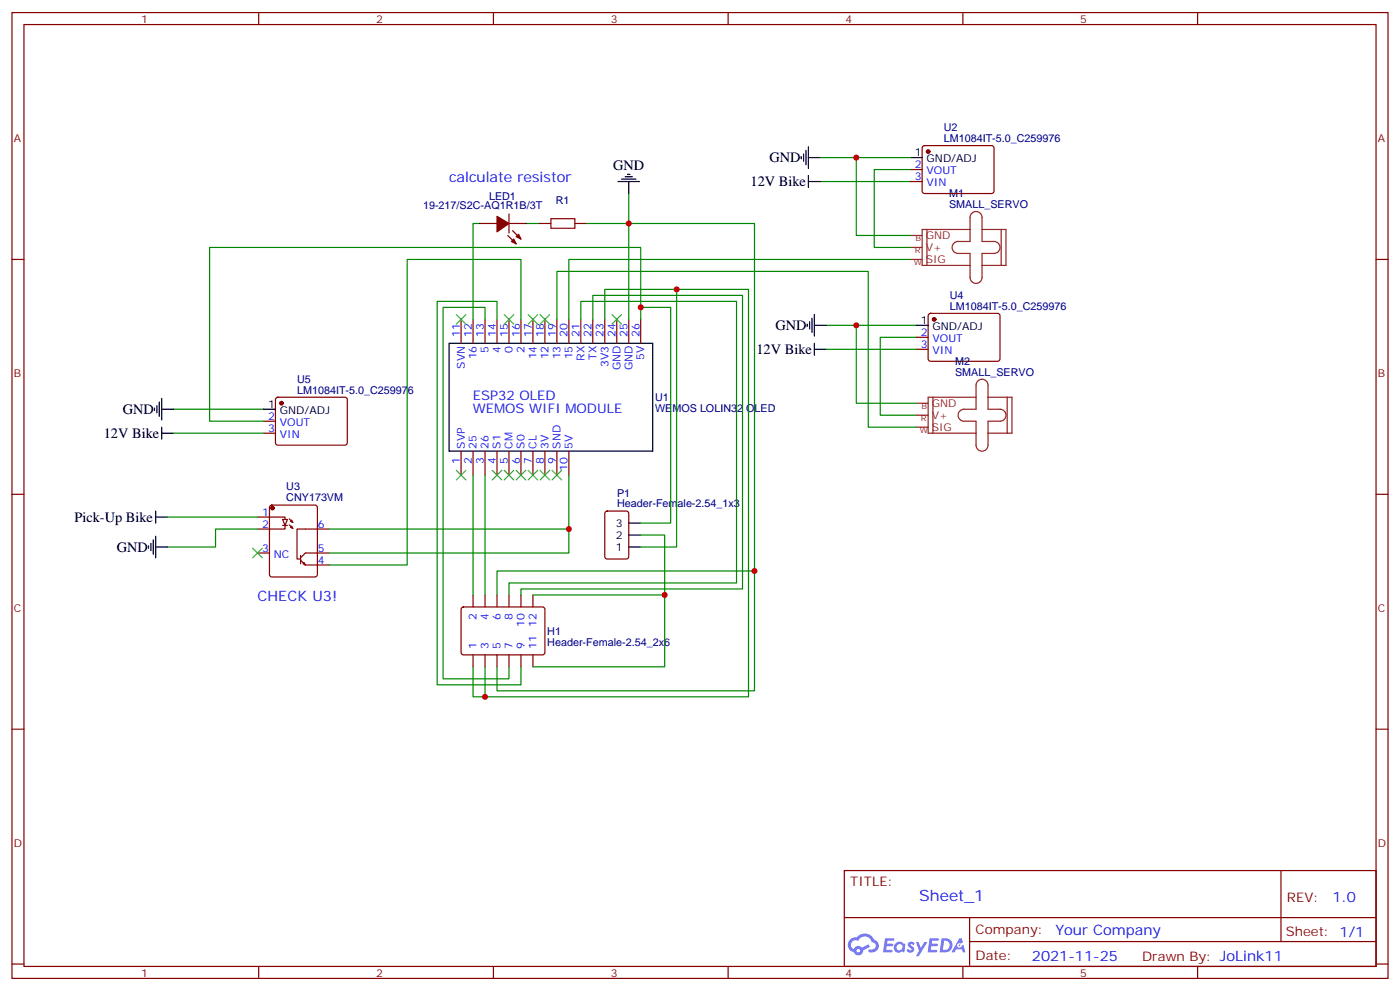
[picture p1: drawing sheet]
<svg xmlns="http://www.w3.org/2000/svg" width="412mm" height="292mm" viewBox="0 0 412 292" stroke-linecap="round" stroke-linejoin="round" font-family="sans-serif">
<g fill="none" stroke="#870000" stroke-width=".35">
<path d="M3.5 3.7h405.4v284.3h-405.4zM7.1 7.2h398.2v277.3h-398.2zM76.2 3.7v3.5M145.3 3.7v3.5M214.5 3.7v3.5M283.6 3.7v3.5M352.8 3.7v3.5M3.5 76.4h3.6M405.3 76.4h3.6M3.5 145.5h3.6M405.3 145.5h3.6M3.5 214.7h3.6"/>
<path d="M405.3 214.7h3.6M248.7 256.3h156.6v28.2h-156.6zM377.3 256.3v20.9M248.7 270.1h156.5M285.6 277.2h119.6M285.6 270.1v14.2M3.5 283.8h3.6M76.2 284.5v3.5M145.3 284.5v3.5M214.5 284.5v3.5M283.6 284.5v3.5M352.8 284.5v3.5"/>
<path d="M405.3 283.8h3.6"/>
</g>
<g fill="#5487ff">
<path d="M267.7 277.5a1.22 1.22 0 0 1 1.7 .2l-.4 .6a.47 .47 0 0 0-.3-.4 .47 .47 0 0 0-.5 .2l.1 .2a1.14 1.14 0 0 1 .8 1.8 1.14 1.14 0 0 1-1.9 0l-.2-.2 .5-.6 .7 .5a.29 .29 0 0 0 .3-.3 .29 .29 0 0 0-.2-.3 1.04 1.04 0 0 1-.6-1.7z"/>
<path d="M260.7 276.2h2.4l.3 .2-.2 .5-1.8 .1-.1 .8h1.5l.3 .4-.3 .4h-1.6l-.2 1.1h1.7l.2 .3-.2 .3-2.6 .1z"/>
<path d="M273.8 276.2h2.4l.3 .2-.1 .5-1.8 .1-.2 .8h1.6l.3 .4-.4 .4-1.6-.1-.1 1.1 1.7 .1 .2 .3-.2 .3-2.6 .1z"/>
<path d="M282.6 276.2h.7l.3 1.3-.6 .3a.69 .69 0 0 0-1 .3 .69 .69 0 0 0 .4 .9 .69 .69 0 0 0 .9-.6l.5-.2 .6 2.2h-.8l-.2-.9h-1.8l-.5 .9h-.8z"/>
<path d="M269.8 277.3h.8l.6 1.8 1.1-1.8h.9l-2.6 4.2h-.8l.9-1.5z"/>
<path d="M277.4 276.2l-.6 4.2h1.3a2.11 2.11 0 0 0 2.5-2.1 2.11 2.11 0 0 0-2.5-2.1zM278.1 277a1.39 1.39 0 0 1 1.7 1.4 1.39 1.39 0 0 1-1.8 1.2h-.3z"/>
<path d="M263.7 277.8a1.54 1.54 0 0 0-.1 2.2 1.54 1.54 0 0 0 2.2 .1l.6 .3 .3-2.3-.2-.3h-.4a1.49 1.49 0 0 0-2.4 0zM264 278.8a.94 .94 0 0 1 1.8 0 .94 .94 0 0 1-1.8 0z"/>
<path d="M250.4 276.6a2.18 2.18 0 0 0 1.1 3.7 1.44 1.44 0 0 0 1.6 .9 1.44 1.44 0 0 0 1.2-1.4l2-1.1-.5-.7-1.9 1a1.47 1.47 0 0 0-2.4 .4 1.39 1.39 0 0 1-.7-1.9 1.39 1.39 0 0 1 2-.5 2.12 2.12 0 0 1 2.2-1.3 2.12 2.12 0 0 1 1.9 1.7 1.14 1.14 0 0 1 1.1 1.4 1.14 1.14 0 0 1-1.7 .7 .43 .43 0 0 0-.5 .4 .43 .43 0 0 0 .4 .5 1.98 1.98 0 0 0 2.5-1.2 1.98 1.98 0 0 0-1.2-2.6 3.1 3.1 0 0 0-5.3-.6l-.9 .1zM252.3 279.9a.55 .55 0 0 1 1.1 0 .55 .55 0 0 1-1.1 0z"/>
<circle cx="282.6" cy="278.3" r=".26"/>
</g>
<g fill="none" stroke="#000" stroke-width=".35">
<path d="M182 53.4h6.4M183.1 52.7h4.2M184.1 52h2.2M184.9 51.3h.7M185.2 53.4v3.6M236 46v.7M236.7 45.3v2.1M237.4 44.3v4.2M238.1 53.4h3.6M238.1 43.2v6.4M238.1 51.7v3.5M238.1 46.4h3.6"/>
<path d="M268.1 46.4h3.5M237.8 95.4v.7M238.5 94.7v2.1M239.2 93.7v4.2M239.9 95.8h3.5M239.9 92.6v6.4M269.9 95.8h3.5M46.2 119.4v2.1M46.9 118.4v4.2M47.6 117.3v6.3M132.3 101.1h60v31.7h-60zM239.9 101.1v3.5"/>
<path d="M239.9 102.8h3.5M45.5 120.1v.7M47.6 120.5h3.6M47.6 125.8v3.5M47.6 127.5h3.6M77.6 120.5h3.5M44.4 160v2.1M45.2 158.9v4.3M45.9 152.2h3.5M45.9 150.5v3.5M45.9 157.9v6.3M185.2 157.5h3.5"/>
<path d="M185.2 154h3.5M43.7 160.7v.7M45.9 161h3.5M185.2 161h3.5"/>
</g>
<g fill="none" stroke="#870000" stroke-width=".35">
<path d="M268.1 49.9h3.5M268.1 53.4h3.5M271.9 43.1l.4-.2h20.1l.4 .7-.1 12.9-.6 .5-20-.1-.5-.6v-12.7zM141.1 65.8h5.3M149.6 69.3l2.4 2.5M149.9 63v5.6M149.9 65.8h5.3M151 67.9l2.5 2.5M158.7 65.8h3.6M169.3 65.8h3.6M135.8 94v7.1M139.3 94v7.1"/>
<path d="M142.9 94v7.1M146.4 94v7.1M149.9 94v7.1M153.5 94v7.1M157 94v7.1M160.5 94v7.1M164 94v7.1M167.6 94v7.1M171.1 94v7.1M174.6 94v7.1M178.2 94v7.1M181.7 94v7.1"/>
<path d="M185.2 94v7.1M188.7 94v7.1M269.9 99.3h3.5M273.6 92.5l.5-.2h20l.5 .7-.1 12.9-.6 .5-20.1-.1-.4-.6v-12.7zM81.4 117.2l.4-.3 20.1 .1 .4 .7-.1 12.9-.6 .5-20-.1-.5-.6v-12.7zM269.9 102.8h3.5M77.6 124h3.5M77.6 127.5h3.5M135.8 132.8v7.1M139.3 132.8v7.1M142.9 132.8v7.1M146.4 132.8v7.1"/>
<path d="M149.9 132.8v7.1M153.5 132.8v7.1M157 132.8v7.1M160.5 132.8v7.1M164 132.8v7.1M167.6 132.8v7.1M75.8 152.2h8.2v.7M79.6 148.9l.5-.2h12.7l.6 .4 .1 20.1-.5 .6-12.9 .1-.7-.5v-20zM83.3 152.9h1.4l-.7 1.8zM83.3 154.7h1.4M84 154.7v1.1h-8.2M85.2 152.8l1.1 1-.4-.7"/>
<path d="M85.2 154.5l1.1 1.1-.4-.7M85.5 153.5l.8 .3M85.5 155.2l.8 .4M97 155.8h-9.5v8.8h1M178.4 150.7l.5-.2h5.6l.7 .4v13l-.5 .6-5.8 .1-.7-.5v-12.9zM75.8 162.8h3.6M88.5 164.9l1.5 1.4-.4-.7M88.5 163.5v2.5M89.3 166l.7 .3h7M97 162.8h-7l-1.5 1.4M136.1 178.9l.4-.2h23.6l.4 .7-.1 13-.6 .4-23.5-.1-.5-.6v-12.7zM139.3 175.2v3.5"/>
<path d="M142.9 175.2v3.5M146.4 175.2v3.5M149.9 175.2v3.5M153.5 175.2v3.5M157 175.2v3.5M139.3 192.8v3.5M142.9 192.8v3.5M146.4 192.8v3.5M149.9 192.8v3.5M153.5 192.8v3.5M157 192.8v3.5"/>
</g>
<g fill="#870000" stroke="#870000" stroke-width=".35">
<path d="M152 69.7l.8-.7 .7 1.4z"/>
<path d="M151.3 70.4l.7 1.4-1.4-.7z"/>
<path d="M146.4 63.7l3.5 2.1-3.5 2.5z"/>
<circle cx="80.3" cy="149.6" r=".53"/>
<circle cx="82.9" cy="118.7" r=".53"/>
<circle cx="273.4" cy="44.6" r=".53"/>
<circle cx="275.2" cy="94" r=".53"/>
</g>
<g fill="none" stroke="#008700" stroke-width=".35">
<path d="M185.2 57v37M241.7 53.4h26.4M241.7 46.4h26.4M252.2 46.4v22.9h15.9M268.1 49.9h-10.6v22.9h10.6M141.1 65.8h-1.8v28.2M155.2 65.8h3.5M172.9 65.8h49.3v102.3h-75.8v7.1M268.1 76.4h-100.5v17.6M142.9 94v-3.5h-12.4v109.3h19.4v-3.5M146.4 94v-5.3h-17.6v112.9h24.7v-5.3M153.5 94v-17.6h-33.6v89.9h-22.9"/>
<path d="M164 94v-14.1h91.8v45.9h14.1M171.1 94v-5.3h45.9v82.9h-67.1v3.6M174.6 94v-7h44.1v86.4h-65.2v1.8M178.2 94v-8.8h42.3v119.9h-81.2v-8.8M188.7 94v-21.2h-127v51.2h15.9M188.7 90.5h8.9v63.5h-8.9M199.3 85.2v75.8h-10.6M243.4 95.8h26.5M252.2 95.8v22.9h17.7M269.9 99.3h-10.6v22.9h10.6M243.4 102.8h26.5M51.2 120.5h26.4"/>
<path d="M51.2 127.5h26.4M139.3 139.9v35.3M142.9 139.9v35.3M167.6 139.9v15.9h-70.6M49.4 152.2h26.4M75.8 155.8h-12.3v5.2h-14.1M167.6 155.8v7h-70.6M188.7 157.5h7.1v17.7h-38.8M195.8 175.2v21.1h-38.8M222.2 168.1v35.3h-75.8v-7.1M142.9 196.3v8.8"/>
</g>
<path d="M162.3 64.4h7v2.8h-7z" fill="none" stroke="#a10000" stroke-width=".35"/>
<g fill="none" stroke="#8c2424" stroke-width=".35">
<path d="M268.1 76.4h3.5M268.1 72.8h3.5M268.1 69.3h3.5M273 67.6v10.5M285.8 67.6h-14.2v10.5h14.2M286.3 62.8a1.76 1.76 0 0 1 1.9-.4 1.76 1.76 0 0 1 1.1 1.6v7.1h3.5a1.76 1.76 0 0 1 1.8 1.7 1.76 1.76 0 0 1-1.8 1.8h-3.5v7.1a1.76 1.76 0 0 1-1.8 1.7 1.76 1.76 0 0 1-1.7-1.7v-7.1h-3.6a1.76 1.76 0 0 1-1.7-1.8 1.76 1.76 0 0 1 1.7-1.7h3.6v-7.1zM289.3 67.6h7v10.5h-7M294.9 67.6v10.5M269.9 118.7h3.5M274.8 116.9v10.6M287.5 116.9h-14.1v10.6h14.1M288 112.2a1.76 1.76 0 0 1 2-.4 1.76 1.76 0 0 1 1 1.6v7.1h3.6a1.76 1.76 0 0 1 1.7 1.7 1.76 1.76 0 0 1-1.7 1.8h-3.6v7.1a1.76 1.76 0 0 1-1.7 1.7 1.76 1.76 0 0 1-1.8-1.7v-7.1h-3.5a1.76 1.76 0 0 1-1.8-1.8 1.76 1.76 0 0 1 1.8-1.7h3.5v-7.1z"/>
<path d="M291 116.9h7.1v10.6h-7.1M296.7 116.9v10.6M269.9 125.8h3.5M269.9 122.2h3.5"/>
</g>
<g fill="none" stroke="#3c3" stroke-width=".35">
<path d="M134.4 92.6l2.8 2.8M137.2 92.6l-2.8 2.8M148.5 92.6l2.8 2.8M151.3 92.6l-2.8 2.8M155.6 92.6l2.8 2.8M158.4 92.6l-2.8 2.8M159.1 92.6l2.8 2.8M161.9 92.6l-2.8 2.8M180.3 92.6l2.8 2.8M183.1 92.6l-2.8 2.8M134.4 138.5l2.8 2.8M137.2 138.5l-2.8 2.8"/>
<path d="M145 138.5l2.8 2.8M147.8 138.5l-2.8 2.8M148.5 138.5l2.8 2.8M151.3 138.5l-2.8 2.8M152 138.5l2.9 2.8M154.9 138.5l-2.9 2.8M155.6 138.5l2.8 2.8M158.4 138.5l-2.8 2.8M159.1 138.5l2.8 2.8M161.9 138.5l-2.8 2.8M162.6 138.5l2.9 2.8M165.5 138.5l-2.9 2.8"/>
<path d="M74.4 161.4l2.9 2.8M77.3 161.4l-2.9 2.8"/>
</g>
<g fill="#c00">
<circle cx="167.6" cy="155.8" r=".88"/>
<circle cx="252.2" cy="46.4" r=".88"/>
<circle cx="252.2" cy="95.8" r=".88"/>
<circle cx="185.2" cy="65.8" r=".88"/>
<circle cx="142.9" cy="205.1" r=".88"/>
<circle cx="195.8" cy="175.2" r=".88"/>
<circle cx="188.7" cy="90.5" r=".88"/>
<circle cx="199.3" cy="85.2" r=".88"/>
<circle cx="222.3" cy="168.1" r=".88"/>
</g>
<text font-size="4.6" fill="#00f" x="270.8" y="265.3">Sheet_1</text>
<g font-size="4.2">
<text x="226.7" y="47.8">GND</text>
<text x="180.6" y="50.1">GND</text>
<text x="221.1" y="54.8">12V Bike</text>
<text x="228.4" y="97.2">GND</text>
<text x="222.8" y="104.2">12V Bike</text>
<text x="36.2" y="121.9">GND</text>
<text x="30.6" y="128.9">12V Bike</text>
<text x="21.9" y="153.6">Pick-Up Bike</text>
<text x="34.4" y="162.4">GND</text>
</g>
<g font-size="4.2" fill="#00f">
<text x="132.3" y="53.4">calculate resistor</text>
<text x="75.8" y="176.9">CHECK U3!</text>
<text x="392.5" y="265.6">1.0</text>
<text x="310.9" y="275.1">Your Company</text>
<text x="304" y="282.9">2021-11-25</text>
</g>
<g font-size="3.9" fill="#00f">
<text x="139.3" y="117.8">ESP32 OLED</text>
<text x="139.3" y="121.7">WEMOS WIFI MODULE</text>
</g>
<g font-size="3.9" fill="#800">
<text x="250.5" y="260.9">TITLE:</text>
<text x="379.1" y="265.6">REV:</text>
<text x="287.4" y="275.1">Company:</text>
<text x="378.7" y="275.7">Sheet: 1/1</text>
<text x="287.4" y="282.8">Date:</text>
<text x="336.4" y="282.8">Drawn By: JoLink11</text>
</g>
<g font-size="3.2" fill="#800">
<text x="41.6" y="6.7">1</text>
<text x="110.8" y="6.7">2</text>
<text x="179.9" y="6.7">3</text>
<text x="249.1" y="6.7">4</text>
<text x="318.2" y="6.7">5</text>
<text x="4.1" y="41.8">A</text>
<text x="405.9" y="41.8">A</text>
<text x="4.1" y="110.9">B</text>
<text x="405.9" y="110.9">B</text>
<text x="4.1" y="180.1">C</text>
<text x="405.9" y="180.1">C</text>
<text x="4.1" y="249.2">D</text>
<text x="405.9" y="249.2">D</text>
<text x="41.6" y="287.5">1</text>
<text x="110.8" y="287.5">2</text>
<text x="179.9" y="287.5">3</text>
<text x="249.1" y="287.5">4</text>
<text x="318.2" y="287.5">5</text>
</g>
<g font-size="3.2" fill="#000080">
<text x="278" y="41.8">LM1084IT-5.0_C259976</text>
<text x="278" y="38.6">U2</text>
<text x="144.1" y="58.8">LED1</text>
<text x="279.6" y="58">M1</text>
<text x="124.6" y="61.6">19-217/S2C-AQ1R1B/3T</text>
<text x="163.7" y="60.1">R1</text>
<text x="279.6" y="61.2">SMALL_SERVO</text>
<text x="279.8" y="88">U4</text>
<text x="279.8" y="91.2">LM1084IT-5.0_C259976</text>
<text x="281.3" y="107.4">M2</text>
<text x="87.5" y="112.7">U5</text>
<text x="281.3" y="110.6">SMALL_SERVO</text>
<text x="87.5" y="115.9">LM1084IT-5.0_C259976</text>
<text x="193" y="118">U1</text>
<text x="193" y="121.2">WEMOS LOLIN32 OLED</text>
<text x="84.3" y="147.5">CNY173VM</text>
<text x="84.3" y="144.3">U3</text>
<text x="181.8" y="149.4">Header-Female-2.54_1x3</text>
<text x="181.8" y="146.3">P1</text>
<text x="161.2" y="190.1">Header-Female-2.54_2x6</text>
<text x="161.2" y="186.9">H1</text>
</g>
<g font-size="3.2">
<text x="269.4" y="46">1</text>
<text x="272.9" y="47.8">GND/ADJ</text>
<text x="271.2" y="95.4">1</text>
<text x="274.7" y="97.2">GND/ADJ</text>
<text x="78.9" y="120.1">1</text>
<text x="82.4" y="121.9">GND/ADJ</text>
<text x="181.4" y="155">3</text>
<text x="181.4" y="158.6">2</text>
<text x="181.4" y="162.1">1</text>
</g>
<g font-size="3.2" fill="#00f">
<text x="269.4" y="49.6">2</text>
<text x="269.4" y="53.1">3</text>
<text x="272.9" y="51.3">VOUT</text>
<text x="272.9" y="54.9">VIN</text>
<text x="135.5" y="99.3" transform="rotate(-90 135.5 99.3)">11</text>
<text x="139" y="99.3" transform="rotate(-90 139 99.3)">12</text>
<text x="142.5" y="99.3" transform="rotate(-90 142.5 99.3)">13</text>
<text x="146" y="99.3" transform="rotate(-90 146 99.3)">14</text>
<text x="149.6" y="99.3" transform="rotate(-90 149.6 99.3)">15</text>
<text x="153.1" y="99.3" transform="rotate(-90 153.1 99.3)">16</text>
<text x="156.6" y="99.3" transform="rotate(-90 156.6 99.3)">17</text>
<text x="160.2" y="99.3" transform="rotate(-90 160.2 99.3)">18</text>
<text x="163.7" y="99.3" transform="rotate(-90 163.7 99.3)">19</text>
<text x="167.2" y="99.3" transform="rotate(-90 167.2 99.3)">20</text>
<text x="170.7" y="99.3" transform="rotate(-90 170.7 99.3)">21</text>
<text x="174.3" y="99.3" transform="rotate(-90 174.3 99.3)">22</text>
<text x="177.8" y="99.3" transform="rotate(-90 177.8 99.3)">23</text>
<text x="181.3" y="99.3" transform="rotate(-90 181.3 99.3)">24</text>
<text x="184.9" y="99.3" transform="rotate(-90 184.9 99.3)">25</text>
<text x="188.4" y="99.3" transform="rotate(-90 188.4 99.3)">26</text>
<text x="271.2" y="99">2</text>
<text x="274.7" y="100.7">VOUT</text>
<text x="140.4" y="105.8" transform="rotate(-90 140.4 105.8)">16</text>
<text x="143.9" y="103.8" transform="rotate(-90 143.9 103.8)">5</text>
<text x="147.5" y="103.8" transform="rotate(-90 147.5 103.8)">4</text>
<text x="151" y="103.8" transform="rotate(-90 151 103.8)">0</text>
<text x="154.5" y="103.8" transform="rotate(-90 154.5 103.8)">2</text>
<text x="158" y="105.8" transform="rotate(-90 158 105.8)">14</text>
<text x="161.6" y="105.8" transform="rotate(-90 161.6 105.8)">12</text>
<text x="165.1" y="105.8" transform="rotate(-90 165.1 105.8)">13</text>
<text x="168.6" y="105.8" transform="rotate(-90 168.6 105.8)">15</text>
<text x="172.2" y="106.2" transform="rotate(-90 172.2 106.2)">RX</text>
<text x="175.7" y="105.9" transform="rotate(-90 175.7 105.9)">TX</text>
<text x="179.2" y="108" transform="rotate(-90 179.2 108)">3V3</text>
<text x="189.8" y="106" transform="rotate(-90 189.8 106)">5V</text>
<text x="271.2" y="102.5">3</text>
<text x="274.7" y="104.2">VIN</text>
<text x="136.9" y="108.5" transform="rotate(-90 136.9 108.5)">SVN</text>
<text x="182.7" y="109.1" transform="rotate(-90 182.7 109.1)">GND</text>
<text x="186.3" y="109.1" transform="rotate(-90 186.3 109.1)">GND</text>
<text x="78.9" y="123.6">2</text>
<text x="82.4" y="125.4">VOUT</text>
<text x="78.9" y="127.2">3</text>
<text x="82.4" y="128.9">VIN</text>
<text x="135.5" y="136.6" transform="rotate(-90 135.5 136.6)">1</text>
<text x="136.9" y="132.1" transform="rotate(-90 136.9 132.1)">SVP</text>
<text x="139" y="136.6" transform="rotate(-90 139 136.6)">2</text>
<text x="140.4" y="132.1" transform="rotate(-90 140.4 132.1)">25</text>
<text x="142.5" y="136.6" transform="rotate(-90 142.5 136.6)">3</text>
<text x="143.9" y="132.1" transform="rotate(-90 143.9 132.1)">26</text>
<text x="146" y="136.6" transform="rotate(-90 146 136.6)">4</text>
<text x="147.5" y="132.1" transform="rotate(-90 147.5 132.1)">S1</text>
<text x="149.6" y="136.6" transform="rotate(-90 149.6 136.6)">5</text>
<text x="151" y="132.1" transform="rotate(-90 151 132.1)">CM</text>
<text x="153.1" y="136.6" transform="rotate(-90 153.1 136.6)">6</text>
<text x="154.5" y="132.1" transform="rotate(-90 154.5 132.1)">S0</text>
<text x="156.6" y="136.6" transform="rotate(-90 156.6 136.6)">7</text>
<text x="158" y="132.1" transform="rotate(-90 158 132.1)">CL</text>
<text x="160.2" y="136.6" transform="rotate(-90 160.2 136.6)">8</text>
<text x="161.6" y="132.1" transform="rotate(-90 161.6 132.1)">3V</text>
<text x="163.7" y="136.6" transform="rotate(-90 163.7 136.6)">9</text>
<text x="165.1" y="132.1" transform="rotate(-90 165.1 132.1)">SND</text>
<text x="168.6" y="132.1" transform="rotate(-90 168.6 132.1)">5V</text>
<text x="167.2" y="138.6" transform="rotate(-90 167.2 138.6)">10</text>
<text x="77.2" y="151.9">1</text>
<text x="77.2" y="155.4">2</text>
<text x="93.7" y="155.4">6</text>
<text x="77.2" y="162.5">3</text>
<text x="80.7" y="164.2">NC</text>
<text x="93.7" y="166">4</text>
<text x="93.7" y="162.5">5</text>
<text x="140.4" y="182.5" transform="rotate(-90 140.4 182.5)">2</text>
<text x="143.9" y="182.5" transform="rotate(-90 143.9 182.5)">4</text>
<text x="147.5" y="182.5" transform="rotate(-90 147.5 182.5)">6</text>
<text x="151" y="182.5" transform="rotate(-90 151 182.5)">8</text>
<text x="154.5" y="184.5" transform="rotate(-90 154.5 184.5)">10</text>
<text x="158" y="184.5" transform="rotate(-90 158 184.5)">12</text>
<text x="140.4" y="191" transform="rotate(-90 140.4 191)">1</text>
<text x="143.9" y="191" transform="rotate(-90 143.9 191)">3</text>
<text x="147.5" y="191" transform="rotate(-90 147.5 191)">5</text>
<text x="151" y="191" transform="rotate(-90 151 191)">7</text>
<text x="154.5" y="191" transform="rotate(-90 154.5 191)">9</text>
<text x="158" y="191" transform="rotate(-90 158 191)">11</text>
</g>
<g font-size="3.2" fill="#8d2323">
<text x="272.7" y="70.4">GND</text>
<text x="272.7" y="77.4">SIG</text>
<text x="272.7" y="73.9">V+</text>
<text x="274.5" y="119.8">GND</text>
<text x="274.5" y="123.3">V+</text>
<text x="274.5" y="126.8">SIG</text>
</g>
<g font-size="2.5" fill="#8d2323">
<text x="269.7" y="71.1">B</text>
<text x="269.5" y="74.6">R</text>
<text x="269.2" y="78.1">W</text>
<text x="271.3" y="124">R</text>
<text x="271.5" y="120.5">B</text>
<text x="270.9" y="127.5">W</text>
</g>
</svg>
